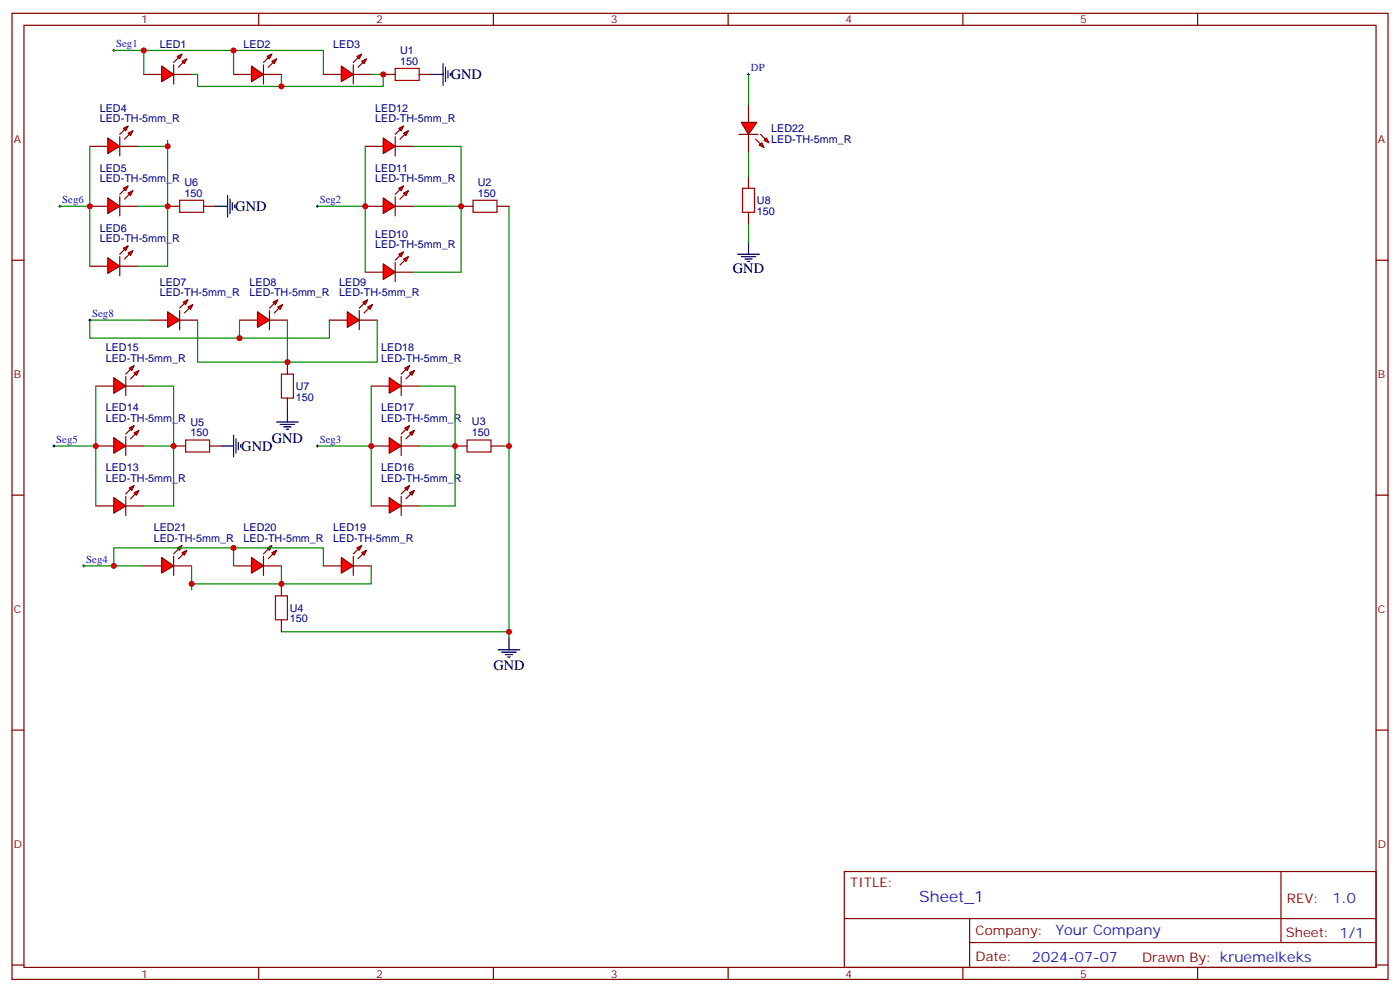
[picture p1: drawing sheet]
<svg xmlns="http://www.w3.org/2000/svg" width="412mm" height="292mm" viewBox="0 0 412 292" stroke-linecap="round" stroke-linejoin="round" font-family="sans-serif">
<g fill="none" stroke="#870000" stroke-width=".35">
<path d="M3.5 3.9h405.4v284.4h-405.4zM7.1 7.4h398.2v277.3h-398.2zM76.2 3.9v3.5M145.3 3.9v3.5M214.5 3.9v3.5M283.6 3.9v3.5M352.8 3.9v3.5M3.5 76.6h3.6M405.3 76.6h3.6M3.5 145.7h3.6M405.3 145.7h3.6M3.5 214.9h3.6"/>
<path d="M405.3 214.9h3.6M248.7 256.5h156.6v28.2h-156.6zM377.3 256.5v20.9M248.7 270.4h156.5M285.6 277.4h119.6M285.6 270.4v14.1M3.5 284h3.6M76.2 284.7v3.6M145.3 284.7v3.6M214.5 284.7v3.6M283.6 284.7v3.6M352.8 284.7v3.6"/>
<path d="M405.3 284h3.6"/>
</g>
<g fill="#f00" stroke="#870000" stroke-width=".35">
<path d="M47.6 19.4l3.6 2.5-3.6 2.1z"/>
<path d="M51.2 19.1v5.6z"/>
</g>
<g fill="#870000" stroke="#870000" stroke-width=".35">
<path d="M51.2 18.4l1.4-1.4z"/>
<path d="M52.6 19.8l1.4-1.4z"/>
</g>
<g fill="#f00" stroke="#870000" stroke-width=".35">
<path d="M52.2 16.6l1.4-.7-.7 1.4z"/>
<path d="M53.6 18l1.4-.7-.7 1.4z"/>
</g>
<path d="M42.3 21.9h5.3M51.2 21.9h5.2" fill="none" stroke="#870000" stroke-width=".35"/>
<g fill="#f00" stroke="#870000" stroke-width=".35">
<path d="M74.1 19.4l3.5 2.5-3.5 2.1z"/>
<path d="M77.6 19.1v5.6z"/>
</g>
<g fill="#870000" stroke="#870000" stroke-width=".35">
<path d="M77.6 18.4l1.4-1.4z"/>
<path d="M79 19.8l1.4-1.4z"/>
</g>
<g fill="#f00" stroke="#870000" stroke-width=".35">
<path d="M78.7 16.6l1.4-.7-.7 1.4z"/>
<path d="M80.1 18l1.4-.7-.7 1.4z"/>
</g>
<path d="M68.8 21.9h5.3M77.6 21.9h5.3" fill="none" stroke="#870000" stroke-width=".35"/>
<g fill="#f00" stroke="#870000" stroke-width=".35">
<path d="M100.5 19.4l3.6 2.5-3.6 2.1z"/>
<path d="M104.1 19.1v5.6z"/>
</g>
<g fill="#870000" stroke="#870000" stroke-width=".35">
<path d="M104.1 18.4l1.4-1.4z"/>
<path d="M105.5 19.8l1.4-1.4z"/>
</g>
<g fill="#f00" stroke="#870000" stroke-width=".35">
<path d="M105.1 16.6l1.4-.7-.7 1.4z"/>
<path d="M106.5 18l1.4-.7-.7 1.4z"/>
</g>
<path d="M95.2 21.9h5.3M104.1 21.9h5.3" fill="none" stroke="#870000" stroke-width=".35"/>
<g fill="#f00" stroke="#870000" stroke-width=".35">
<path d="M31.7 40.6l3.6 2.5-3.6 2.1z"/>
<path d="M35.3 40.3v5.6z"/>
</g>
<g fill="#870000" stroke="#870000" stroke-width=".35">
<path d="M36.7 38.1l-1.4 1.4z"/>
<path d="M36.7 41l1.4-1.5z"/>
</g>
<g fill="#f00" stroke="#870000" stroke-width=".35">
<path d="M36.3 37.8l1.4-.7-.7 1.4z"/>
<path d="M37.7 39.2l1.5-.7-.7 1.4z"/>
</g>
<path d="M26.5 43.1h5.2M35.3 43.1h5.3" fill="none" stroke="#870000" stroke-width=".35"/>
<g fill="#f00" stroke="#870000" stroke-width=".35">
<path d="M31.7 58.2l3.6 2.5-3.6 2.1z"/>
<path d="M35.3 57.9v5.6z"/>
</g>
<g fill="#870000" stroke="#870000" stroke-width=".35">
<path d="M36.7 55.8l-1.4 1.4z"/>
<path d="M36.7 58.6l1.4-1.4z"/>
</g>
<g fill="#f00" stroke="#870000" stroke-width=".35">
<path d="M36.3 55.4l1.4-.7-.7 1.4z"/>
<path d="M37.7 56.8l1.5-.7-.7 1.4z"/>
</g>
<path d="M26.5 60.7h5.2M35.3 60.7h5.3" fill="none" stroke="#870000" stroke-width=".35"/>
<g fill="#f00" stroke="#870000" stroke-width=".35">
<path d="M31.7 75.9l3.6 2.5-3.6 2.1z"/>
<path d="M35.3 75.5v5.7z"/>
</g>
<g fill="#870000" stroke="#870000" stroke-width=".35">
<path d="M36.7 73.4l-1.4 1.4z"/>
<path d="M36.7 76.2l1.4-1.4z"/>
</g>
<g fill="#f00" stroke="#870000" stroke-width=".35">
<path d="M36.3 73.1l1.4-.7-.7 1.4z"/>
<path d="M37.7 74.5l1.5-.7-.7 1.4z"/>
</g>
<path d="M26.5 78.4h5.2M35.3 78.4h5.3" fill="none" stroke="#870000" stroke-width=".35"/>
<g fill="#f00" stroke="#870000" stroke-width=".35">
<path d="M49.4 91.8l3.5 2.4-3.5 2.1z"/>
<path d="M52.9 91.4v5.6z"/>
</g>
<g fill="#870000" stroke="#870000" stroke-width=".35">
<path d="M52.9 90.7l1.4-1.4z"/>
<path d="M54.3 92.1l1.4-1.4z"/>
</g>
<g fill="#f00" stroke="#870000" stroke-width=".35">
<path d="M54 88.9l1.4-.7-.7 1.4z"/>
<path d="M55.4 90.3l1.4-.7-.7 1.5z"/>
</g>
<path d="M44.1 94.2h5.3M52.9 94.2h5.3" fill="none" stroke="#870000" stroke-width=".35"/>
<g fill="#f00" stroke="#870000" stroke-width=".35">
<path d="M75.8 91.8l3.6 2.4-3.6 2.1z"/>
<path d="M79.4 91.4v5.6z"/>
</g>
<g fill="#870000" stroke="#870000" stroke-width=".35">
<path d="M80.8 89.3l-1.4 1.4z"/>
<path d="M80.8 92.1l1.4-1.4z"/>
</g>
<g fill="#f00" stroke="#870000" stroke-width=".35">
<path d="M80.4 88.9l1.4-.7-.7 1.4z"/>
<path d="M81.8 90.3l1.5-.7-.8 1.5z"/>
</g>
<path d="M70.6 94.2h5.2M79.4 94.2h5.3" fill="none" stroke="#870000" stroke-width=".35"/>
<g fill="#f00" stroke="#870000" stroke-width=".35">
<path d="M102.3 91.8l3.5 2.4-3.5 2.1z"/>
<path d="M105.8 91.4v5.6z"/>
</g>
<g fill="#870000" stroke="#870000" stroke-width=".35">
<path d="M105.8 90.7l1.4-1.4z"/>
<path d="M107.2 92.1l1.5-1.4z"/>
</g>
<g fill="#f00" stroke="#870000" stroke-width=".35">
<path d="M106.9 88.9l1.4-.7-.7 1.4z"/>
<path d="M108.3 90.3l1.4-.7-.7 1.5z"/>
</g>
<path d="M97 94.2h5.3M105.8 94.2h5.3" fill="none" stroke="#870000" stroke-width=".35"/>
<g fill="#f00" stroke="#870000" stroke-width=".35">
<path d="M112.9 77.6l3.5 2.5-3.5 2.1z"/>
<path d="M116.4 77.3v5.6z"/>
</g>
<g fill="#870000" stroke="#870000" stroke-width=".35">
<path d="M116.4 76.6l1.4-1.4z"/>
<path d="M117.8 78l1.4-1.4z"/>
</g>
<g fill="#f00" stroke="#870000" stroke-width=".35">
<path d="M117.5 74.8l1.4-.7-.7 1.4z"/>
<path d="M118.9 76.2l1.4-.7-.7 1.4z"/>
</g>
<path d="M107.6 80.1h5.3M116.4 80.1h5.3" fill="none" stroke="#870000" stroke-width=".35"/>
<g fill="#f00" stroke="#870000" stroke-width=".35">
<path d="M112.9 58.2l3.5 2.5-3.5 2.1z"/>
<path d="M116.4 57.9v5.6z"/>
</g>
<g fill="#870000" stroke="#870000" stroke-width=".35">
<path d="M116.4 57.2l1.4-1.4z"/>
<path d="M117.8 58.6l1.4-1.4z"/>
</g>
<g fill="#f00" stroke="#870000" stroke-width=".35">
<path d="M117.5 55.4l1.4-.7-.7 1.4z"/>
<path d="M118.9 56.8l1.4-.7-.7 1.4z"/>
</g>
<path d="M107.6 60.7h5.3M116.4 60.7h5.3" fill="none" stroke="#870000" stroke-width=".35"/>
<g fill="#f00" stroke="#870000" stroke-width=".35">
<path d="M112.9 40.6l3.5 2.5-3.5 2.1z"/>
<path d="M116.4 40.3v5.6z"/>
</g>
<g fill="#870000" stroke="#870000" stroke-width=".35">
<path d="M117.8 38.1l-1.4 1.4z"/>
<path d="M117.8 41l1.4-1.5z"/>
</g>
<g fill="#f00" stroke="#870000" stroke-width=".35">
<path d="M117.5 37.8l1.4-.7-.7 1.4z"/>
<path d="M118.9 39.2l1.4-.7-.7 1.4z"/>
</g>
<path d="M107.6 43.1h5.3M116.4 43.1h5.3" fill="none" stroke="#870000" stroke-width=".35"/>
<g fill="#f00" stroke="#870000" stroke-width=".35">
<path d="M33.5 146.4l3.5 2.5-3.5 2.1z"/>
<path d="M37 146.1v5.6z"/>
</g>
<g fill="#870000" stroke="#870000" stroke-width=".35">
<path d="M37 145.4l1.5-1.4z"/>
<path d="M38.5 146.8l1.4-1.4z"/>
</g>
<g fill="#f00" stroke="#870000" stroke-width=".35">
<path d="M38.1 143.6l1.4-.7-.7 1.4z"/>
<path d="M39.5 145l1.4-.7-.7 1.4z"/>
</g>
<path d="M28.2 148.9h5.3M37 148.9h5.3" fill="none" stroke="#870000" stroke-width=".35"/>
<g fill="#f00" stroke="#870000" stroke-width=".35">
<path d="M33.5 128.8l3.5 2.5-3.5 2.1z"/>
<path d="M37 128.4v5.7z"/>
</g>
<g fill="#870000" stroke="#870000" stroke-width=".35">
<path d="M37 127.7l1.5-1.4z"/>
<path d="M38.5 129.2l1.4-1.5z"/>
</g>
<g fill="#f00" stroke="#870000" stroke-width=".35">
<path d="M38.1 126l1.4-.7-.7 1.4z"/>
<path d="M39.5 127.4l1.4-.7-.7 1.4z"/>
</g>
<path d="M28.2 131.3h5.3M37 131.3h5.3" fill="none" stroke="#870000" stroke-width=".35"/>
<g fill="#f00" stroke="#870000" stroke-width=".35">
<path d="M33.5 111.2l3.5 2.4-3.5 2.1z"/>
<path d="M37 110.8v5.7z"/>
</g>
<g fill="#870000" stroke="#870000" stroke-width=".35">
<path d="M37 110.1l1.5-1.4z"/>
<path d="M38.5 111.5l1.4-1.4z"/>
</g>
<g fill="#f00" stroke="#870000" stroke-width=".35">
<path d="M38.1 108.3l1.4-.7-.7 1.4z"/>
<path d="M39.5 109.7l1.4-.7-.7 1.5z"/>
</g>
<path d="M28.2 113.6h5.3M37 113.6h5.3" fill="none" stroke="#870000" stroke-width=".35"/>
<g fill="#f00" stroke="#870000" stroke-width=".35">
<path d="M114.7 146.4l3.5 2.5-3.5 2.1z"/>
<path d="M118.2 146.1v5.6z"/>
</g>
<g fill="#870000" stroke="#870000" stroke-width=".35">
<path d="M118.2 145.4l1.4-1.4z"/>
<path d="M119.6 146.8l1.4-1.4z"/>
</g>
<g fill="#f00" stroke="#870000" stroke-width=".35">
<path d="M119.2 143.6l1.4-.7-.7 1.4z"/>
<path d="M120.6 145l1.5-.7-.7 1.4z"/>
</g>
<path d="M109.4 148.9h5.3M118.2 148.9h5.3" fill="none" stroke="#870000" stroke-width=".35"/>
<g fill="#f00" stroke="#870000" stroke-width=".35">
<path d="M114.7 128.8l3.5 2.5-3.5 2.1z"/>
<path d="M118.2 128.4v5.7z"/>
</g>
<g fill="#870000" stroke="#870000" stroke-width=".35">
<path d="M119.6 126.3l-1.4 1.4z"/>
<path d="M119.6 129.2l1.4-1.5z"/>
</g>
<g fill="#f00" stroke="#870000" stroke-width=".35">
<path d="M119.2 126l1.4-.7-.7 1.4z"/>
<path d="M120.6 127.4l1.5-.7-.7 1.4z"/>
</g>
<path d="M109.4 131.3h5.3M118.2 131.3h5.3" fill="none" stroke="#870000" stroke-width=".35"/>
<g fill="#f00" stroke="#870000" stroke-width=".35">
<path d="M114.7 111.2l3.5 2.4-3.5 2.1z"/>
<path d="M118.2 110.8v5.7z"/>
</g>
<g fill="#870000" stroke="#870000" stroke-width=".35">
<path d="M118.2 110.1l1.4-1.4z"/>
<path d="M119.6 111.5l1.4-1.4z"/>
</g>
<g fill="#f00" stroke="#870000" stroke-width=".35">
<path d="M119.2 108.3l1.4-.7-.7 1.4z"/>
<path d="M120.6 109.7l1.5-.7-.7 1.5z"/>
</g>
<path d="M109.4 113.6h5.3M118.2 113.6h5.3" fill="none" stroke="#870000" stroke-width=".35"/>
<g fill="#f00" stroke="#870000" stroke-width=".35">
<path d="M100.5 164.1l3.6 2.4-3.6 2.2z"/>
<path d="M104.1 163.7v5.7z"/>
</g>
<g fill="#870000" stroke="#870000" stroke-width=".35">
<path d="M104.1 163l1.4-1.4z"/>
<path d="M105.5 164.4l1.4-1.4z"/>
</g>
<g fill="#f00" stroke="#870000" stroke-width=".35">
<path d="M105.1 161.3l1.4-.8-.7 1.5z"/>
<path d="M106.5 162.7l1.4-.7-.7 1.4z"/>
</g>
<path d="M95.2 166.5h5.3M104.1 166.5h5.3" fill="none" stroke="#870000" stroke-width=".35"/>
<g fill="#f00" stroke="#870000" stroke-width=".35">
<path d="M74.1 164.1l3.5 2.4-3.5 2.2z"/>
<path d="M77.6 163.7v5.7z"/>
</g>
<g fill="#870000" stroke="#870000" stroke-width=".35">
<path d="M77.6 163l1.4-1.4z"/>
<path d="M80.4 163l-1.4 1.4z"/>
</g>
<g fill="#f00" stroke="#870000" stroke-width=".35">
<path d="M78.7 161.3l1.4-.8-.7 1.5z"/>
<path d="M80.1 162.7l1.4-.7-.7 1.4z"/>
</g>
<path d="M68.8 166.5h5.3M77.6 166.5h5.3" fill="none" stroke="#870000" stroke-width=".35"/>
<g fill="#f00" stroke="#870000" stroke-width=".35">
<path d="M47.6 164.1l3.6 2.4-3.6 2.2z"/>
<path d="M51.2 163.7v5.7z"/>
</g>
<g fill="#870000" stroke="#870000" stroke-width=".35">
<path d="M51.2 163l1.4-1.4z"/>
<path d="M52.6 164.4l1.4-1.4z"/>
</g>
<g fill="#f00" stroke="#870000" stroke-width=".35">
<path d="M52.2 161.3l1.4-.8-.7 1.5z"/>
<path d="M53.6 162.7l1.4-.7-.7 1.4z"/>
</g>
<g fill="none" stroke="#870000" stroke-width=".35">
<path d="M112.9 21.9h3.5M123.5 21.9h3.5M49.4 60.7h3.5M60 60.7h3.5M135.8 60.7h3.5M146.4 60.7h3.5M84.7 106.6v3.5M84.7 117.2v3.5M51.2 131.3h3.5M61.7 131.3h3.6M134.1 131.3h3.5M144.6 131.3h3.6"/>
<path d="M42.3 166.5h5.3M51.2 166.5h5.2M82.9 171.8v3.6M82.9 182.4v3.5"/>
</g>
<g fill="none" stroke="#000" stroke-width=".29">
<path d="M33.2 14.9h.7M33.5 14.5v.7M17.3 60.7h.7M17.6 60.4v.7M93.1 60.7h.7M93.5 60.4v.7M26.1 94.2h.7M26.5 93.9v.7M15.5 131.3h.7M15.9 130.9v.7M93.1 131.3h.7M93.5 130.9v.7"/>
<path d="M24.3 166.5h.7M24.7 166.2v.7"/>
</g>
<g fill="none" stroke="#008700" stroke-width=".35">
<path d="M33.5 14.9h8.8M68.8 14.9h-26.5v7M56.4 21.9h1.8v3.5h24.7v-3.5M68.8 21.9v-7h26.4v7M109.4 21.9h3.5v3.5h-30M26.5 43.1v35.3M40.6 43.1h8.8M49.4 41.3v37.1h-8.8M107.6 43.1v37M121.7 43.1h14.1v37h-14.1M17.6 60.7h8.9M40.6 60.7h8.8"/>
<path d="M93.5 60.7h14.1M121.7 60.7h14.1M149.9 60.7v127M44.1 94.2h-17.6v5.3h44.1v-5.3M58.2 94.2v12.4h52.9v-12.4M84.7 94.2v12.4M97 94.2v5.3h-26.4M28.2 113.6v35.3M42.3 113.6h8.9v17.7M109.4 113.6v35.3M123.5 113.6h10.6v35.3h-10.6M15.9 131.3h12.3"/>
<path d="M42.3 131.3h8.9v17.6h-8.9M93.5 131.3h15.9M123.5 131.3h10.6M148.2 131.3h1.7M24.7 166.5h8.8M42.3 166.5h-8.8v-5.2h35.3v5.2M56.4 166.5v7.1M68.8 161.3h26.4v5.2M82.9 166.5v5.3h-26.5M109.4 166.5v5.3h-26.5M82.9 185.9h67"/>
</g>
<g fill="none" stroke="#000" stroke-width=".35">
<path d="M130.5 18.7v6.4M131.2 19.8v4.2M127 21.9h3.5M131.9 20.8v2.2M132.6 21.6v.7M67 57.5v6.4M67.7 58.6v4.2M68.4 59.7v2.1M63.5 60.7h3.5M69.1 60.4v.7M65.3 131.3h3.5M68.8 128.1v6.3"/>
<path d="M69.5 129.2v4.2M70.2 130.2v2.1M70.9 130.9v.7M81.5 124.2h6.3M82.5 124.9h4.3M83.6 125.6h2.1M84.3 126.3h.7M84.7 120.7v3.5M146.8 191.2h6.3M147.8 191.9h4.2M148.9 192.7h2.1M149.6 193.4h.7"/>
<path d="M149.9 187.7v3.5"/>
</g>
<path d="M116.4 20.1h7.1v3.6h-7.1zM52.9 58.9h7.1v3.6h-7.1zM139.3 58.9h7.1v3.6h-7.1zM82.9 110.1h3.5v7.1h-3.5zM54.7 129.5h7v3.5h-7zM137.6 129.5h7v3.5h-7zM81.1 175.4h3.6v7h-3.6z" fill="none" stroke="#a10000" stroke-width=".35"/>
<g fill="#f00" stroke="#870000" stroke-width=".35">
<path d="M218.4 36h4.6l-2.5 3.5z"/>
<path d="M217.7 39.5h5.6z"/>
</g>
<g fill="#870000" stroke="#870000" stroke-width=".35">
<path d="M224 39.5l1.4 1.5z"/>
<path d="M222.6 41l1.4 1.4z"/>
</g>
<g fill="#f00" stroke="#870000" stroke-width=".35">
<path d="M225.1 41.3l.7-.7 .7 1.4z"/>
<path d="M223.7 42.7l.7-.7 .7 1.4z"/>
</g>
<path d="M220.5 30.7v5.3M220.5 39.5v5.3M220.5 51.9v3.5M220.5 62.5v3.5" fill="none" stroke="#870000" stroke-width=".35"/>
<path d="M218.7 55.4h3.5v7.1h-3.5z" fill="none" stroke="#a10000" stroke-width=".35"/>
<path d="M217.3 74.8h6.4M218.4 75.5h4.2M219.4 76.2h2.1M220.1 76.9h.7M220.5 71.3v3.5" fill="none" stroke="#000" stroke-width=".35"/>
<path d="M220.5 21.9v8.8M220.5 44.8v7.1M220.5 66v5.3" fill="none" stroke="#008700" stroke-width=".35"/>
<path d="M220.1 21.9h.7M220.5 21.6v.7" fill="none" stroke="#000" stroke-width=".29"/>
<g fill="#c00">
<circle cx="68.8" cy="14.9" r=".88"/>
<circle cx="42.3" cy="14.9" r=".88"/>
<circle cx="107.6" cy="60.7" r=".88"/>
<circle cx="109.4" cy="131.3" r=".88"/>
<circle cx="68.8" cy="161.3" r=".88"/>
<circle cx="33.5" cy="166.5" r=".88"/>
<circle cx="28.2" cy="131.3" r=".88"/>
<circle cx="26.5" cy="60.7" r=".88"/>
<circle cx="70.6" cy="99.5" r=".88"/>
<circle cx="82.9" cy="25.4" r=".88"/>
<circle cx="112.9" cy="21.9" r=".88"/>
<circle cx="135.8" cy="60.7" r=".88"/>
<circle cx="56.4" cy="171.8" r=".88"/>
<circle cx="82.9" cy="171.8" r=".88"/>
<circle cx="149.9" cy="185.9" r=".88"/>
<circle cx="51.2" cy="131.3" r=".88"/>
<circle cx="134.1" cy="131.3" r=".88"/>
<circle cx="49.4" cy="60.7" r=".88"/>
<circle cx="49.4" cy="43.1" r=".88"/>
<circle cx="84.7" cy="106.6" r=".88"/>
<circle cx="149.9" cy="131.3" r=".88"/>
</g>
<text font-size="4.6" fill="#00f" x="270.8" y="265.5">Sheet_1</text>
<g font-size="4.2">
<text x="132.8" y="23.3">GND</text>
<text x="69.3" y="62.1">GND</text>
<text x="215.9" y="80.5">GND</text>
<text x="80.1" y="130.3">GND</text>
<text x="71.1" y="132.7">GND</text>
<text x="145.3" y="197.3">GND</text>
</g>
<g font-size="4.2" fill="#00f">
<text x="392.5" y="265.8">1.0</text>
<text x="310.9" y="275.3">Your Company</text>
<text x="304" y="283.1">2024-07-07</text>
</g>
<g font-size="3.9" fill="#800">
<text x="250.5" y="261.1">TITLE:</text>
<text x="379.1" y="265.8">REV:</text>
<text x="287.4" y="275.3">Company:</text>
<text x="378.7" y="275.9">Sheet: 1/1</text>
<text x="287.4" y="283">Date:</text>
<text x="336.4" y="283.1">Drawn By: kruemelkeks</text>
</g>
<g font-size="3.2" fill="#800">
<text x="41.6" y="6.9">1</text>
<text x="110.8" y="6.9">2</text>
<text x="179.9" y="6.9">3</text>
<text x="249.1" y="6.9">4</text>
<text x="318.2" y="6.9">5</text>
<text x="4.1" y="42">A</text>
<text x="405.9" y="42">A</text>
<text x="4.1" y="111.2">B</text>
<text x="405.9" y="111.2">B</text>
<text x="4.1" y="180.3">C</text>
<text x="405.9" y="180.3">C</text>
<text x="4.1" y="249.4">D</text>
<text x="405.9" y="249.4">D</text>
<text x="41.6" y="287.7">1</text>
<text x="110.8" y="287.7">2</text>
<text x="179.9" y="287.7">3</text>
<text x="249.1" y="287.7">4</text>
<text x="318.2" y="287.7">5</text>
</g>
<g font-size="3.2" fill="#00f">
<text x="34.2" y="14">Seg1</text>
<text x="221.2" y="21">DP</text>
<text x="18.3" y="59.8">Seg6</text>
<text x="94.2" y="59.8">Seg2</text>
<text x="27.2" y="93.3">Seg8</text>
<text x="16.6" y="130.4">Seg5</text>
<text x="94.2" y="130.4">Seg3</text>
<text x="25.4" y="165.7">Seg4</text>
</g>
<g font-size="3.2" fill="#000080">
<text x="47" y="14.2">LED1</text>
<text x="71.7" y="14.2">LED2</text>
<text x="98.2" y="14.2">LED3</text>
<text x="117.8" y="15.9">U1</text>
<text x="117.8" y="19.1">150</text>
<text x="29.4" y="32.8">LED4</text>
<text x="110.5" y="32.9">LED12</text>
<text x="29.4" y="36">LED-TH-5mm_R</text>
<text x="110.5" y="36">LED-TH-5mm_R</text>
<text x="227.2" y="38.9">LED22</text>
<text x="227.2" y="42.1">LED-TH-5mm_R</text>
<text x="29.4" y="53.7">LED-TH-5mm_R</text>
<text x="29.4" y="50.5">LED5</text>
<text x="110.5" y="53.7">LED-TH-5mm_R</text>
<text x="110.5" y="50.5">LED11</text>
<text x="54.3" y="57.9">150</text>
<text x="54.3" y="54.7">U6</text>
<text x="140.8" y="57.9">150</text>
<text x="140.8" y="54.7">U2</text>
<text x="223" y="63.2">150</text>
<text x="223" y="60.1">U8</text>
<text x="29.4" y="71.3">LED-TH-5mm_R</text>
<text x="29.4" y="68.2">LED6</text>
<text x="110.5" y="69.9">LED10</text>
<text x="110.5" y="73.1">LED-TH-5mm_R</text>
<text x="47" y="87.2">LED-TH-5mm_R</text>
<text x="47" y="84">LED7</text>
<text x="73.5" y="87.2">LED-TH-5mm_R</text>
<text x="73.5" y="84">LED8</text>
<text x="100" y="87.2">LED-TH-5mm_R</text>
<text x="100" y="84">LED9</text>
<text x="31.2" y="106.6">LED-TH-5mm_R</text>
<text x="31.2" y="103.4">LED15</text>
<text x="112.3" y="106.6">LED-TH-5mm_R</text>
<text x="112.3" y="103.4">LED18</text>
<text x="87.1" y="117.9">150</text>
<text x="87.1" y="114.8">U7</text>
<text x="31.2" y="124.2">LED-TH-5mm_R</text>
<text x="31.2" y="121.1">LED14</text>
<text x="56.1" y="125.3">U5</text>
<text x="112.3" y="124.2">LED-TH-5mm_R</text>
<text x="112.3" y="121.1">LED17</text>
<text x="139" y="125.2">U3</text>
<text x="56.1" y="128.4">150</text>
<text x="139" y="128.4">150</text>
<text x="31.2" y="141.9">LED-TH-5mm_R</text>
<text x="31.2" y="138.7">LED13</text>
<text x="112.3" y="141.9">LED-TH-5mm_R</text>
<text x="112.3" y="138.7">LED16</text>
<text x="45.3" y="159.5">LED-TH-5mm_R</text>
<text x="45.3" y="156.3">LED21</text>
<text x="71.7" y="159.5">LED-TH-5mm_R</text>
<text x="71.7" y="156.3">LED20</text>
<text x="98.2" y="159.5">LED-TH-5mm_R</text>
<text x="98.2" y="156.3">LED19</text>
<text x="85.4" y="183.2">150</text>
<text x="85.4" y="180">U4</text>
</g>
</svg>
